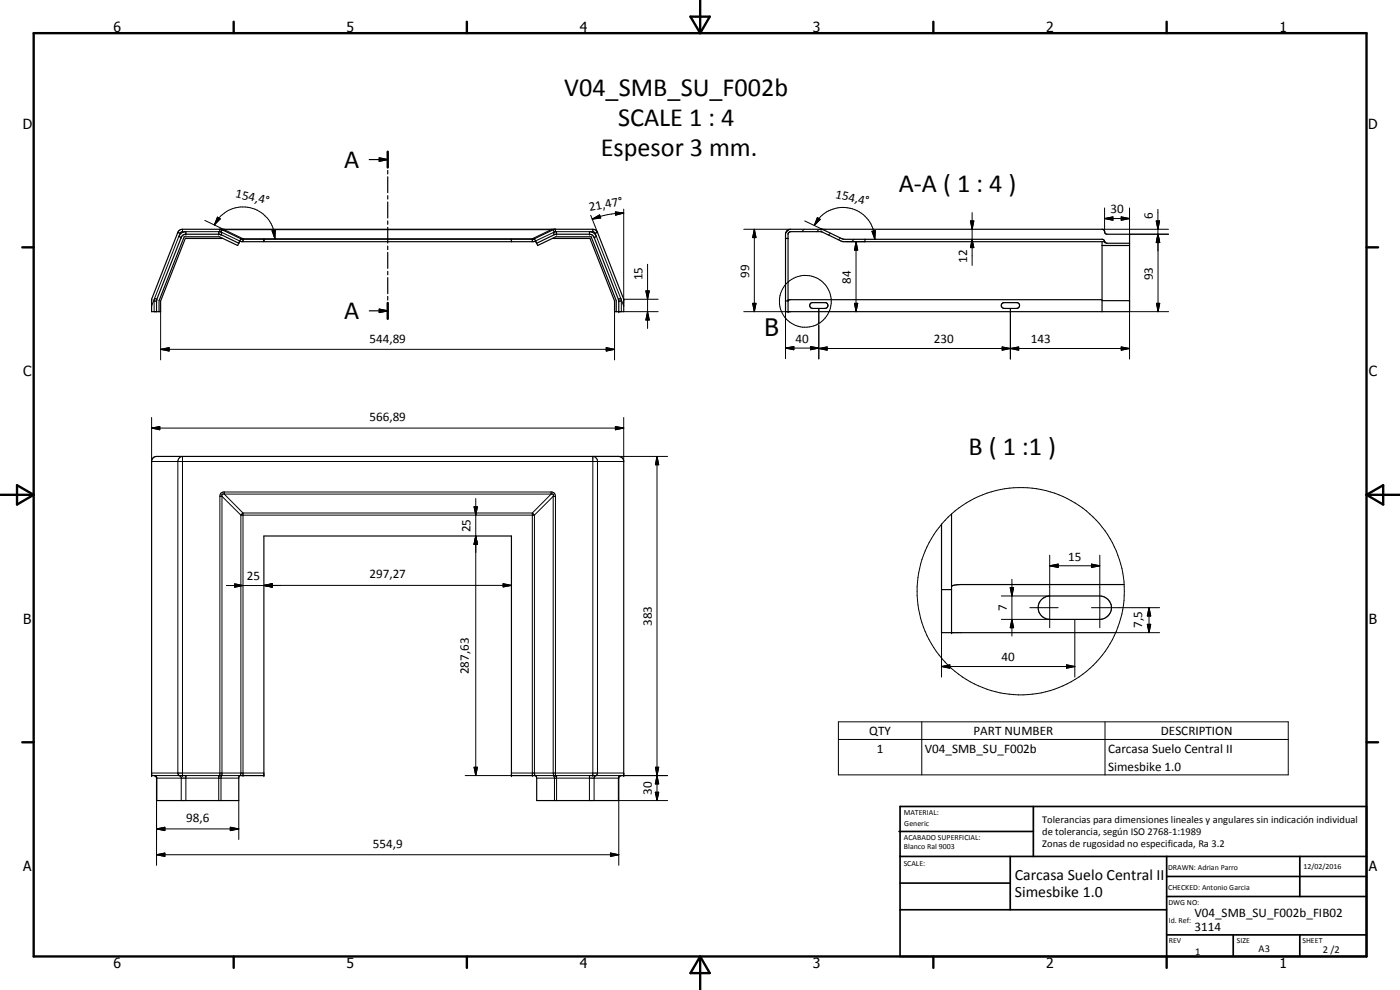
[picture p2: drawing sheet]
<svg xmlns="http://www.w3.org/2000/svg" width="420mm" height="297mm" viewBox="0 0 420 297" stroke-linecap="round" stroke-linejoin="round" font-family="sans-serif">
<g fill="none" stroke="#000" stroke-width=".35">
<path d="M110.8 47.9h5.6M113.8 47.4l2.6 .5-2.6 .5zM116.4 45.5v4.7M116.4 51.1v1.1M116.4 53v4.8M116.4 58.7v1M66.2 68.8l6.7 3h86.9l6.6-3M66.9 71.5h-11.3l-7.4 18.8v3.2h-2.7v-3.7l7.9-20.1a1.34 1.34 0 0 1 1.4-.9l123.7 .1 .8 .8 7.9 20.1v3.7h-2.8v-3.2l-7.3-18.8h-11.3M71.7 73l.3-.7 .6 .2h87.5l.6-.2 .4 .7M71.7 73l-5.8-2.7h-10.1l-.9 .2-.5 .7-7.3 18.6-.1 3.7M71.7 73l-.4 .7-5.5-2.7h-10.5l-7.6 19.2v3.3M79.2 71.8v.7"/>
<path d="M116.4 60.6v4.8M116.4 66.3v1M116.4 68.2v4.7M116.4 73.8v1.1M116.4 75.7v4.8M153.5 71.8v.7M161.1 73l5.7-2.7h10.1l.8 .2 .6 .7 7.3 18.6 .1 3.7M161.1 73l.3 .7 5.4-2.7h10.6l7.5 19.2v3.3M235.7 71.5h.8M246.6 68.8l6.7 3h77.6l.4 .2 .2 .5h-78.5l-6.6-3-9.3 .1-.6 .5v23.4M259.6 71.8v.7M330.7 73.7h8.3"/>
<path d="M330.7 72.5v21M331.5 69.7l.6 .6h6.9v23.2h-103.3v-23.2a1.45 1.45 0 0 1 1.6-1.5h93.4l.6 .2 .2 .8M331.5 72.5l.8 .5h6.7M110.8 93.3h5.6M113.8 92.8l2.6 .5-2.6 .5zM116.4 81.4v1.1M116.4 83.3v4.8M116.4 88.9v1.1M116.4 90.9v4.8M235.7 90.3h.8M243.2 91.1l.5-.3h4.2a.89 .89 0 0 1 .6 1 .89 .89 0 0 1-.9 .7h-3.7a.88 .88 0 0 1-.8-.5 .88 .88 0 0 1 .1-.9zM300.6 91.2l.5-.4h4.2a.88 .88 0 0 1 .7 1 .88 .88 0 0 1-.9 .7h-4a.87 .87 0 0 1-.5-1.3z"/>
<path d="M330.7 90.2h8.3M330.7 89.9l-94.2 .1M282.6 157.3v32.5h52.2M285.6 154.2v35.6M282.6 176.9h3M312.6 179.9l1.1-.8 1.3-.3h15.1a3.5 3.5 0 0 1 3.5 3.5 3.5 3.5 0 0 1-3.5 3.5h-15.1a3.5 3.5 0 0 1-3.2-2.1 3.5 3.5 0 0 1 .8-3.8zM337.4 175.4h-49.2l-1.8 .2-.8 .3M46.3 232.7l.5 .2 .2 .6v6.7h24.7v-7.1l.2-.4h7.3v-71.9h74.3v71.9h7.3l.3 .8v6.7h24.6v-6.9l.2-.4 .6-.2M46.4 232.7h-.9v-94.5l.6-1 .9-.3h138.7l.8 .3 .5 .4 .2 .9v94.2h-.9M53.7 232.7h2.1M65.6 232.7h1M166.1 232.7h.9"/>
<path d="M176.9 232.7h2.1"/>
</g>
<g fill="#000">
<circle cx="79.2" cy="71.8" r=".18"/>
<circle cx="153.5" cy="71.8" r=".18"/>
<circle cx="246.4" cy="68.8" r=".18"/>
<circle cx="331.5" cy="72.5" r=".18"/>
<circle cx="339" cy="70.3" r=".18"/>
<circle cx="45.5" cy="89.8" r=".18"/>
<circle cx="185.7" cy="93.5" r=".18"/>
<circle cx="187.2" cy="89.8" r=".18"/>
<circle cx="236.5" cy="93.5" r=".18"/>
<circle cx="236.5" cy="90" r=".18"/>
<circle cx="285.6" cy="189.8" r=".18"/>
<circle cx="45.5" cy="232.7" r=".18"/>
<circle cx="79.2" cy="232.7" r=".18"/>
<circle cx="153.5" cy="232.7" r=".18"/>
<circle cx="187.2" cy="232.7" r=".18"/>
</g>
<g fill="none" stroke="#000" stroke-width=".3">
<path d="M53.4 69.7h.1M53.4 69.7l.6 .3M53.7 71l.7 .2M53.7 71l-7.3 18.5M54 70l-.3 1M54.4 71.2h.1M54.8 68.8v.7M54.8 69.5h11.2M54.8 69.5l-.8 .5M55.8 70.3h.1M55.8 70.3v-.8l-.7 .1-.6 .3-.8 1.1M61.5 66.1l11.4 5.5"/>
<path d="M64.3 67.5a10.3 10.3 0 0 1 4.3-4.4 9.6 9.6 0 0 1 13.6 6l.3 2.5M65.3 65.2l.8 .5-1.8 1.8zM65.6 70.3h.1M66 68.8v.7M66 69.6l-.4-.1v.8M66 69.5l.3 .1M66.3 70.4h.1M66.3 69.6l.3 .2M66.6 68.9h.1M66.6 68.9l-.3 .7M66.6 68.9h.7M66.6 69.8l-.3 .6"/>
<path d="M66.6 69.8l5.4 2.5 .3-.6M67.3 68.8h.1M67.3 68.8v.1M67.3 68.9h98.1M72.3 71.6v.1M72.3 71.6h.6M72.9 71.8h.1M72.9 71.6v.9M72.9 71.6h86.9M81.6 69.2l1-.1-.1 2.5zM159.8 71.8h.1M159.8 71.6v.9"/>
<path d="M159.8 71.6h.6M160.4 71.6v.1M165.4 68.8h.1M165.4 68.8v.1M165.4 68.9l-5.6 2.7M166 68.9l.1 .1M166.1 69l.3 .6M166.1 69.8l-5.4 2.5-.3-.6M166.1 69.8l.2 .6M166.1 68.9h-.1M166.1 68.9h-.7M166.3 70.4h.1"/>
<path d="M166.4 69.6l-.3 .2M166.4 70.4h.1M166.7 68.8v.7M166.7 69.6l.3-.1v.8M166.7 69.5l-.3 .1M166.7 69.5h11.2M167 70.3h.1M176.9 70.3h.1M176.9 70.3v-.8l.3 .1a2.06 2.06 0 0 1 1.8 1.4M177.3 64.6l2 5.1-.7 .3M177.7 65.7l2.2-1.2 .4 .9zM177.9 68.8v.7"/>
<path d="M177.9 69.5l.7 .5M178.6 70l.4 1M179 71l-.7 .2M179 71l7.3 18.5M184.7 63.6l2.5 .3-2.5 .7zM187.2 62.7v27.1h10.3M187.2 63.9a26 26 0 0 0-9.5 1.8M194.3 79.3v19.3M223.2 68.8h14.1M226.4 68.8l.5 2.5h-1zM226.4 68.8v24.7M236.8 68.9l-.9 .9"/>
<path d="M241.4 68.8l-.8 .7M241.5 66.3l5.5 2.6M244.4 67.6a9.6 9.6 0 0 1 4.2-4.3 9.5 9.5 0 0 1 13.6 6l.3 2.5M245.3 65.3l.9 .5-1.8 1.8zM245.9 68.8l-.8 .7M249.2 70l-.6 .5M252.2 71.4l-.5 .6M253.7 72.5h5.9M256.3 71.8l-.7 .7M256.9 72.5l.5 2.6h-1zM256.9 72.5v21M261.7 69.4l1-.2-.2 2.6z"/>
<path d="M291.2 66.3h1.1l-.6 2.5zM291.7 71.8l.6 2.5h-1.1zM291.7 63.8v15.8M330.7 68.8h20M331.5 65.6l2.5-.5v1zM331.5 65.6h7.5M331.5 62.4v7.2M336.5 65.1l2.5 .5-2.5 .5zM339 70.3h11.7M339 62.4v8M347 66.3h1l-.5 2.5zM347.5 70.3l.5 2.5h-1z"/>
<path d="M347.5 62.8v30.7M347.5 70.3l.5 2.5M347.5 70.3l.6 2.5h-1zM347.5 70.3l.6 2.5h-1.1zM347.5 70.3l-.4 2.5M46.3 90.3h.7M46.4 89.5l-.1 4M46.4 89.5l.7 .3M46.4 89.5l-.9 2.3M47.1 89.8h.1M48.2 93.5v14.5M184.4 93.5v14.5"/>
<path d="M185.7 90.3h.1M185.7 90.3h.8M186.3 89.5l.2 .8M186.3 89.5l-.7 .3M186.3 89.5l.9 2.3M186.5 90.3v3.2M187.2 93.5h10.3M193.8 87.3h1l-.5 2.5zM194.3 93.5l.5 2.5h-1zM223.2 93.5h14.1M225.9 91h1l-.5 2.5zM235.7 93.5v14.1"/>
<path d="M245.7 92.5v4.7M245.7 97.5v10.2M256.4 91h1l-.5 2.5zM303.2 92.5v15.2M339 93.5h11.7M339 90.2v17.5M347.1 91h1l-.6 2.5zM48.2 104.8l2.5-.5v1zM48.2 104.8h136.2M181.9 104.3l2.5 .5-2.5 .5zM235.7 104.4l2.5-.4v.9zM235.7 104.4h10"/>
<path d="M243.2 104l2.5 .4-2.5 .5zM245.7 104.6l2.5-.5v1zM245.7 104.6h93.3M300.8 104.1l2.4 .5-2.4 .5zM303.2 104.6l2.5-.5v1zM336.5 104.1l2.5 .5-2.5 .5zM45.5 128.4l2.5-.4v.9zM45.5 125.3v13.2h141.7v-13.2M45.5 128.4h141.7M177.9 136.9l.8 .3 .5 .7 .1 .6v93.4l-.5 .8M177.9 136.9v95.8M177.9 136.9h22.5"/>
<path d="M184.7 128l2.5 .4-2.5 .5zM197.2 136.9l.5 2.5h-1zM197.2 136.9v103.3M66 148.9v83.8M66 148.9h.6M66 148.9l.3-.9 .7-.4h98.7a1.19 1.19 0 0 1 1 1.3M66.6 148.9v83.4l-.3 .4M66.6 148.9l5.7 5.7M67.3 148.3a.48 .48 0 0 0-.6 0 .48 .48 0 0 0-.1 .6M67.3 147.6v.7M67.3 148.3l5.6 5.6M67.3 148.3h98.1"/>
<path d="M72.3 154.6v77.6l-.3 .5-5.5 .1-.2 7.4M72.3 154.6h88.1M72.9 153.9v78.8M72.9 153.9l-.6 .7M72.9 153.9h86.9M142.3 152.1h1l-.5 2.5zM142.8 149.6v83.1M159.8 153.9v78.8M159.8 153.9l.6 .7M160.4 154.6v77.3l.2 .8h5.5l.2 .2 .1 7.3M165.4 148.3h.6v.6M165.4 147.6v.7"/>
<path d="M165.4 148.3l-5.6 5.6M166 148.9v83l.4 .8M166 148.9h.7M166 148.9l-5.6 5.7M166.7 148.9v83.8M67.9 175.7h16.3M70.4 175.2l2.5 .5-2.5 .5zM79.2 175.6l2.5-.5v1zM79.2 175.7l2.5-.5v1zM79.2 175.6h74.3M79.2 175.6l2.5 .5M81.7 175.2l-2.5 .5 2.5 .5v-1.1l-2.5 .5"/>
<path d="M142.8 160.8l.5 2.5h-1zM151 175.1l2.5 .5-2.5 .5zM300.5 178.8h14.4M303.2 176.3h1l-.5 2.5zM303.7 173.8v17M315 169.8l2.6-.6v1.1zM315 169.8h15.1M315 166.6v21.7M327.6 169.2l2.5 .6-2.5 .5zM330.1 166.6v21.7M282.6 200l2.5-.5v1zM282.6 200h40"/>
<path d="M282.6 189.8v13.4M300.5 185.8h14.4M303.7 185.8l.5 2.5h-1zM309.1 182.3h8.5M320.1 199.5l2.5 .5-2.5 .5zM322.6 185.8v17.4M327.6 182.3h20.4M334.8 189.8h13.2M344.3 187.3h1l-.5 2.5zM344.8 182.3l.5 2.5h-1zM344.8 182.3v7.5M251.6 216.6h135v15.9h-135z"/>
<path d="M276.6 216.6v15.9M331.6 216.6v15.9M45.5 231.9h33.7M47 233.5h24.7M53.9 232.7h-7.5l.5 .2 .2 .4v6.9M53.9 232.7h.1M53.9 232.7l-.5-.5v-93.7a1.53 1.53 0 0 1 1.4-1.6v95.8M53.9 232.7l.5 .6v6.9M54.8 232.7h.1M66 232.7h.1M72.9 232.7h.1M139.6 232.7h13.9"/>
<path d="M142.3 230.2h1l-.5 2.5zM153.5 231.9h33.7M159.8 232.7h.1M161.1 233.5h24.6M166.7 232.7h.1M177.9 232.7h.1M178.6 232.7h.2M178.8 232.7l-.4 .4-.1 .4v6.7M186.3 232.7l-.5 .2-.2 .6v6.7h14.8M196.7 237.7h1l-.5 2.5zM196.7 230.2h1l-.5 2.5zM196.7 230.2l1 5h-1l1-5z"/>
<path d="M197.2 232.7l.5 2.5h-1zM200.4 232.7h-21.6M251.6 221.9h135M47 256.5l2.5-.6v1.1zM47 248.7l2.5-.5v1zM47 256.5h138.7M47 240.2v19.4M47 248.7h24.7M55.8 240.2v-7.5h9.8v7.5M69.1 248.2l2.6 .5-2.6 .5zM71.7 240.2v11.7M167 240.2v-7.5h9.9v7.5"/>
<path d="M183.2 255.9l2.5 .6-2.5 .5zM185.7 240.2v19.4"/>
<circle cx="241.7" cy="90.4" r="7.8"/>
<circle cx="306.3" cy="177.4" r="31.1"/>
</g>
<g fill="none" stroke="#000" stroke-width=".71">
<path d="M10.1 9.9h400v277.1h-400zM70.1 6.5v3.4M140.1 6.5v3.4M207.2 5h5.8l-2.9 4.9zM210.1 0v9.9M280.1 6.5v3.4M350.1 6.5v3.4M116.4 45.5v4.7M6.7 74.2h3.4M410.1 74.2h3.5M116.4 90.9v4.8M.1 148.5h10"/>
<path d="M5.1 145.6l5 2.9-5 2.9zM410.1 148.5h10M410.1 148.5l5-2.9v5.8zM6.7 222.7h3.4M410.1 222.7h3.5M70.1 287v3.4M140.1 287v3.4M210.1 287v10M210.1 287l2.9 5h-5.8zM280.1 287v3.4M350.1 287v3.4"/>
</g>
<g fill="none" stroke="#000" stroke-width=".51">
<path d="M269.8 249.5h40.3M270.1 242h140v45h-140zM270.1 257h140M303.2 257v16M310.1 242v15M350.1 257v30M390.1 257v12M270.1 265h33.1M270.1 273h80M350.1 269h60M350.1 263h60M350.1 280.5h60"/>
<path d="M370.1 280.5v6.5M390.1 280.5v6.5"/>
</g>
<g fill="#000">
<path d="M113.8 47.4l2.6 .5-2.6 .5zM65.3 65.2l.8 .5-1.8 1.8zM81.6 69.2l1-.1-.1 2.5zM177.7 65.7l2.2-1.2 .4 .9zM184.7 63.6l2.5 .3-2.5 .7zM226.4 68.8l.5 2.5h-1zM245.3 65.3l.9 .5-1.8 1.8zM256.9 72.5l.5 2.6h-1zM261.7 69.4l1-.2-.2 2.6zM291.2 66.3h1.1l-.6 2.5zM291.7 71.8l.6 2.5h-1.1zM331.5 65.6l2.5-.5v1z"/>
<path d="M336.5 65.1l2.5 .5-2.5 .5zM347 66.3h1l-.5 2.5zM347.5 70.3l.5 2.5h-1zM347.5 70.3l.6 2.5h-1zM113.8 92.8l2.6 .5-2.6 .5zM193.8 87.3h1l-.5 2.5zM194.3 93.5l.5 2.5h-1zM225.9 91h1l-.5 2.5zM256.4 91h1l-.5 2.5zM347.1 91h1l-.6 2.5zM48.2 104.8l2.5-.5v1zM181.9 104.3l2.5 .5-2.5 .5z"/>
<path d="M235.7 104.4l2.5-.4v.9zM243.2 104l2.5 .4-2.5 .5zM245.7 104.6l2.5-.5v1zM300.8 104.1l2.4 .5-2.4 .5zM303.2 104.6l2.5-.5v1zM336.5 104.1l2.5 .5-2.5 .5zM45.5 128.4l2.5-.4v.9zM184.7 128l2.5 .4-2.5 .5zM197.2 136.9l.5 2.5h-1zM142.3 152.1h1l-.5 2.5zM70.4 175.2l2.5 .5-2.5 .5zM79.2 175.6l2.5-.5v1z"/>
<path d="M79.2 175.7l2.5-.5v1zM142.8 160.8l.5 2.5h-1zM151 175.1l2.5 .5-2.5 .5zM303.2 176.3h1l-.5 2.5zM315 169.8l2.6-.6v1.1zM327.6 169.2l2.5 .6-2.5 .5zM282.6 200l2.5-.5v1zM303.7 185.8l.5 2.5h-1zM344.3 187.3h1l-.5 2.5zM344.8 182.3l.5 2.5h-1zM320.1 199.5l2.5 .5-2.5 .5zM142.3 230.2h1l-.5 2.5z"/>
<path d="M196.7 237.7h1l-.5 2.5zM196.7 230.2h1l-.5 2.5zM197.2 232.7l.5 2.5h-1zM47 256.5l2.5-.6v1.1zM47 248.7l2.5-.5v1zM69.1 248.2l2.6 .5-2.6 .5zM183.2 255.9l2.5 .6-2.5 .5z"/>
</g>
<g font-size="7.9">
<text x="169.3" y="28.9">V04_SMB_SU_F002b</text>
<text x="185.5" y="37.9">SCALE 1 : 4</text>
<text x="180.3" y="46.9">Espesor 3 mm.</text>
<text x="103.3" y="50.4">A</text>
<text x="269.7" y="57.6">A-A ( 1 : 4 )</text>
<text x="103.3" y="95.8">A</text>
<text x="290.7" y="136.5">B ( 1 :1 )</text>
</g>
<text font-size="7.2" x="229.4" y="100.9">B</text>
<g font-size="4.7">
<text x="304.6" y="263.9">Carcasa Suelo Central II</text>
<text x="304.6" y="269.3">Simesbike 1.0</text>
</g>
<g font-size="4.2">
<text x="34" y="9.6">6</text>
<text x="104" y="9.6">5</text>
<text x="174" y="9.6">4</text>
<text x="244" y="9.6">3</text>
<text x="314" y="9.6">2</text>
<text x="384" y="9.6">1</text>
<text x="6.8" y="38.7">D</text>
<text x="410.6" y="38.7">D</text>
<text x="7" y="112.9">C</text>
<text x="410.8" y="112.9">C</text>
<text x="7" y="187.1">B</text>
<text x="410.8" y="187.1">B</text>
<text x="7" y="261.4">A</text>
<text x="410.8" y="261.4">A</text>
<text x="34" y="290.4">6</text>
<text x="104" y="290.4">5</text>
<text x="174" y="290.4">4</text>
<text x="244" y="290.4">3</text>
<text x="314" y="290.4">2</text>
<text x="384" y="290.4">1</text>
</g>
<g font-size="3.9">
<text x="70.5" y="59.2" transform="rotate(13 70.5 59.2)">154,4°</text>
<text x="250.6" y="59.4" transform="rotate(13 250.6 59.4)">154,4°</text>
<text x="177" y="63.3" transform="rotate(-11 177 63.3)">21,47°</text>
<text x="333.2" y="64.1">30</text>
<text x="345.9" y="65.6" transform="rotate(-90 345.9 65.6)">6</text>
<text x="224.9" y="83.3" transform="rotate(-90 224.9 83.3)">99</text>
<text x="290.2" y="78.9" transform="rotate(-90 290.2 78.9)">12</text>
<text x="192.8" y="84.1" transform="rotate(-90 192.8 84.1)">15</text>
<text x="255.3" y="85.2" transform="rotate(-90 255.3 85.2)">84</text>
<text x="346" y="84" transform="rotate(-90 346 84)">93</text>
<text x="110.9" y="102.8">544,89</text>
<text x="238.7" y="102.9">40</text>
<text x="280.2" y="103">230</text>
<text x="309.4" y="103">143</text>
<text x="110.9" y="126.4">566,89</text>
<text x="141.2" y="159.7" transform="rotate(-90 141.2 159.7)">25</text>
<text x="110.9" y="173.5">297,27</text>
<text x="320.5" y="168.2">15</text>
<text x="74.1" y="174.2">25</text>
<text x="302.2" y="183.3" transform="rotate(-90 302.2 183.3)">7</text>
<text x="195.7" y="187.8" transform="rotate(-90 195.7 187.8)">383</text>
<text x="342.8" y="188.3" transform="rotate(-90 342.8 188.3)">7,5</text>
<text x="140.7" y="202.2" transform="rotate(-90 140.7 202.2)">287,63</text>
<text x="300.6" y="198.4">40</text>
<text x="260.9" y="220.5">QTY</text>
<text x="292.2" y="220.5">PART NUMBER</text>
<text x="348.4" y="220.5">DESCRIPTION</text>
<text x="263.1" y="225.8">1</text>
<text x="277.5" y="225.9">V04_SMB_SU_F002b</text>
<text x="332.6" y="225.9">Carcasa Suelo Central II</text>
<text x="332.6" y="231.2">Simesbike 1.0</text>
<text x="195.7" y="238.5" transform="rotate(-90 195.7 238.5)">30</text>
<text x="55.9" y="246.6">98,6</text>
<text x="111.9" y="254.4">554,9</text>
<text x="358.5" y="275.1">V04_SMB_SU_F002b_FIB02</text>
<text x="358.5" y="279.4">3114</text>
</g>
<g font-size="3.1">
<text x="312.7" y="246.8">Tolerancias para dimensiones lineales y angulares sin indicación individual</text>
<text x="312.7" y="250.4">de tolerancia, según ISO 2768-1:1989</text>
<text x="312.7" y="254">Zonas de rugosidad no especificada, Ra 3.2</text>
<text x="358.7" y="286.5">1</text>
<text x="377.7" y="285.6">A3</text>
<text x="397" y="285.9">2 /2</text>
</g>
<g font-size="2.4">
<text x="271.2" y="244.4">MATERIAL:</text>
<text x="271.3" y="252">ACABADO SUPERFICIAL:</text>
<text x="271.4" y="247.9">Generic</text>
<text x="271.3" y="254.6">Blanco Ral 9003</text>
<text x="271.2" y="259.7">SCALE:</text>
<text x="350.6" y="261">DRAWN: Adrian Parro</text>
<text x="391.2" y="260.6">12/02/2016</text>
<text x="350.6" y="267">CHECKED: Antonio Garcia</text>
<text x="350.6" y="271.4">DWG NO:</text>
<text x="350.8" y="276.9">Id. Ref:</text>
<text x="350.8" y="282.8">REV</text>
<text x="371.2" y="282.9">SIZE</text>
<text x="390.9" y="282.9">SHEET</text>
</g>
</svg>
